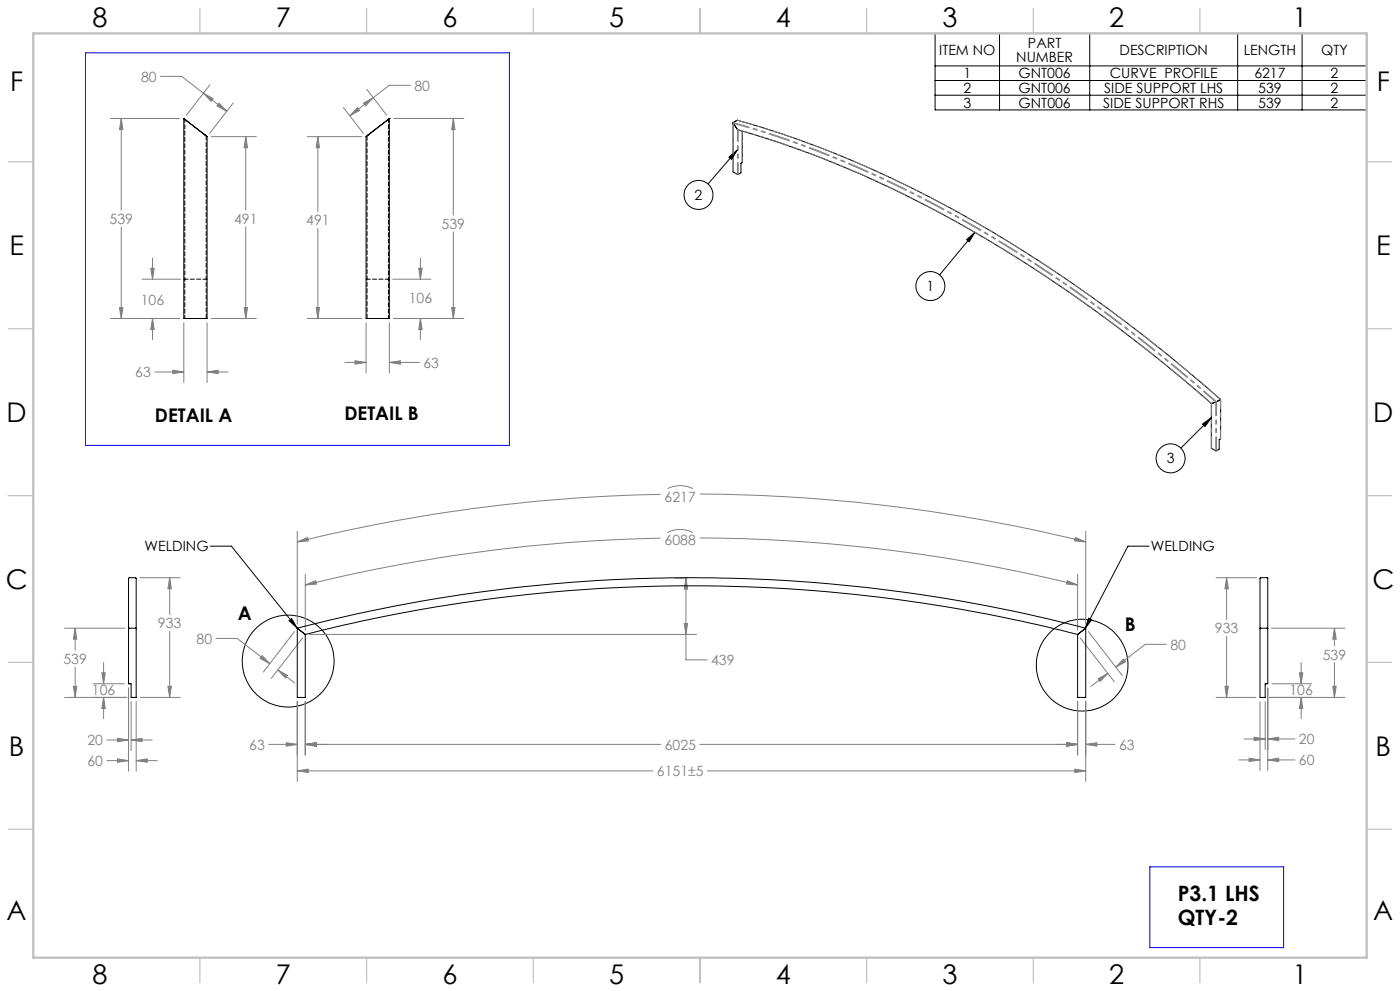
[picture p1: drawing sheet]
<svg xmlns="http://www.w3.org/2000/svg" width="420mm" height="297mm" viewBox="0 0 420 297" stroke-linecap="round" stroke-linejoin="round" font-family="sans-serif">
<g fill="none" stroke="#000" stroke-width=".3">
<path d="M280.5 10h129.5v22.9h-129.5zM280.5 19.8h129.5M299.9 10v22.9M326.9 10v22.9M371.3 10v22.9M390.6 10v22.9M280.5 24.1h129.5M280.5 28.5h129.5M218.7 47.1l2.5-2.2-1.7 2.9zM221.2 44.9l-8.8 10.2M290 71.8l2.5-2.2-1.7 2.9zM292.5 69.6l-10.6 12.8"/>
<path d="M360.8 127.1l2.7-2-2 2.7zM363.5 125.1l-9.2 9.2M63.1 163.7h6.3l19.8 24.6M344.7 163.7h-6.3l-12.9 24.7M86.7 186l.8-.6 1.7 2.9zM326.6 185.3l.9 .4-2 2.7z"/>
<circle cx="209.6" cy="58.4" r="4.3"/>
<circle cx="279.1" cy="85.7" r="4.3"/>
<circle cx="351.2" cy="137.4" r="4.4"/>
<circle cx="86.5" cy="198.1" r="13.8"/>
<circle cx="324.6" cy="199.3" r="13.8"/>
</g>
<g fill="none" stroke="#808080" stroke-width=".3">
<path d="M33.2 35.5h20.7M36.4 35.5l.5 3.3h-1.1zM36.4 35.5v27.5M48.2 22.9h6.3l13.5 10.5M61 27.9l2.9 1.7-.6 .8zM63 25.4l-7.1 9.1M65.7 30.9l2.3 2.5-2.9-1.7zM70 30.9l-7.1 9.1M103 32.2l6 7.8M107.2 32.3l.7 .8-2.9 1.6zM109 30.9l3-1.6-2.3 2.4zM110 26.8l6 7.7"/>
<path d="M112 29.3l-7 5.4M118.1 35.5h21.1M123.1 25.6h-6.3l-4.8 3.7M136 35.5l.5 3.3h-1zM136 35.5v28.9M63.4 41h13.5M73.7 41l.6 3.3h-1.1zM73.7 41v22M92.2 41h16.3M95.4 41l.4 3.3h-.9zM95.4 41v22.4M36.4 68v27.5"/>
<path d="M45.8 77.3v6.4M73.7 68v27.5M95.4 68.5v27M126.1 77.3v6.4M136 69.5v26M33.2 95.5h20.7M35.8 92.2h1.1l-.5 3.3zM42.6 83.7h11.6M45.2 80.4h1l-.4 3.3zM45.8 95.5l.4 3.3h-1zM45.8 95.5v6.3M55.1 96.7v17.9"/>
<path d="M62.1 96.7v17.9M63.4 95.5h13.5M73.2 92.2h1.1l-.6 3.3zM92.2 95.5h16.3M94.9 92.2h.9l-.4 3.3zM109.8 96.7v15.1M116.8 96.7v15.1M117.8 83.7h11.5M118.1 95.5h21.1M125.6 80.4h1l-.5 3.3zM126.1 95.5l.5 3.3h-1zM126.1 95.5v6.3"/>
<path d="M135.5 92.2h1l-.5 3.3zM46.4 111.5h8.7M51.8 110.9l3.3 .6-3.3 .5zM62.1 111.5l3.3-.6v1.1zM62.1 111.5h6.4M103.5 108.6h6.3M106.5 108.1l3.3 .5-3.3 .5zM116.8 108.6l3.3-.5v1zM116.8 108.6h9M89.2 159.2v27.8M198.2 148.2a493.7 493.7 0 0 0-109 14.2M200.3 146.4a8.6 8.6 0 0 1 7.6 0"/>
<path d="M200.3 159.6a8.6 8.6 0 0 1 7.6 0M209.9 148.1a495.2 495.2 0 0 1 115.8 14.3M325.7 159.2v27.8M41.9 173.1h12.2M50.9 173.1l.5 3.4h-1zM50.9 173.1v11.1M89.2 162.4l3.1-1.3 .2 1zM91.6 175.3l3.1-1.2 .2 .9zM91.6 172.2v16.7M198.2 161.3a485.1 485.1 0 0 0-106.6 14M202.6 173.2h3.6M205.8 173.2l.5 3.4h-1z"/>
<path d="M205.8 173.2v24.6h6.3M209.9 161.2a479.8 479.8 0 0 1 113.4 14.1M320.2 174.1l3.1 1.2-3.3-.3zM322.7 161.1l3 1.3-3.3-.3zM323.3 172.2v16.7M364.8 173.1h12.1M368 173.1l.5 3.4h-1zM368 173.1v12.6M19.4 188.3h18.1M22.5 188.3l.5 3.3h-1zM22.5 188.3v6.6M22.5 199.9v9.1"/>
<path d="M31.1 198.6v6.3M50.9 189.3v19.7M64.8 191.3h6.4l9.7 7.6M78.6 196.5l2.3 2.4-2.9-1.6zM88.4 189.3l-9.4 12.1M90.8 191.2l-9.4 12.1M92.9 190.1h116.1M205.3 186.9h1l-.5 3.2zM324.1 191.2l10.2 13.1M326.5 189.3l10.2 13.2M337 197.5l.7 .8-2.9 1.6zM349.9 193.1h-6.3l-8.8 6.8"/>
<path d="M368 190.7v18.3M381.4 188.3h22.1M390.3 198.6v6.3M400.3 188.3v5.3M400.3 198.6v10.4M400.3 188.3l.6 3.3h-1.1zM19.4 209h18.7M22 205.7h1l-.5 3.3zM27.9 204.9h9.4M30.6 201.6h1l-.5 3.3zM31.1 209l.5 3.3h-1zM31.1 209v6.4"/>
<path d="M38.6 206.2v24.9M39.3 210.3v14.7M40.9 210.3v20.8M42.1 209h12M50.4 205.7h1l-.5 3.3zM83.4 200.8l2.9 1.6-.6 .8zM83.4 200.8l5 3.9M89.2 210.3v23.9M91.6 210.3v16M323.3 210.3v16M325.7 210.3v23.9M329.4 203.4l3-1.6-2.4 2.4z"/>
<path d="M332.4 201.8l-5.1 3.9M364.8 209h11.9M367.5 205.7h1l-.5 3.3zM378 210.3v20.6M379.6 210.3v14.3M380.3 206.2v24.7M380.8 209h22.7M381.6 204.9h11.9M389.8 201.6h1l-.5 3.3zM390.3 209l.5 3.3h-1zM390.3 209v6.4M399.8 205.7h1.1l-.6 3.3z"/>
<path d="M32.1 221.8h6.5M32.1 228h6.5M35.2 221.3l3.4 .5-3.4 .5zM35.2 227.4l3.4 .6-3.4 .5zM39.3 221.8l3.3-.5v1zM39.3 221.8h6.4M40.9 228l3.3-.6v1.1zM40.9 228h6.3M80.6 223.1h8.6M85.9 222.6l3.3 .5-3.3 .5zM89.2 231l3.3-.5v1zM89.2 231h106.7"/>
<path d="M91.6 223.1l3.3-.5v1zM91.6 223.1h106.6M209.9 223.1h113.4M212.3 231h113.4M320 222.6l3.3 .5-3.3 .5zM322.4 230.5l3.3 .5-3.3 .5zM325.7 223.1l3.3-.5v1zM325.7 223.1h8.8M371.7 227.7h6.3M373.2 221.5h6.4M374.7 227.2l3.3 .5-3.3 .5zM376.2 220.9l3.4 .6-3.4 .5z"/>
<path d="M380.3 221.5l3.3-.6v1.1zM380.3 227.7l3.3-.5v1zM380.3 221.5h8.2M380.3 227.7h8.2"/>
</g>
<g fill="none" stroke="#c0c0c0" stroke-width=".35">
<path d="M60 2.5v7.5M110 2.5v7.5M160 2.5v7.5M210 2.5v7.5M260 2.5v7.5M310 2.5v7.5M360 2.5v7.5M2.5 48.5h7.5M410 48.5h7.5M2.5 98.5h7.5M410 98.5h7.5M2.5 148.5h7.5"/>
<path d="M410 148.5h7.5M2.5 198.5h7.5M410 198.5h7.5M2.5 248.5h7.5M410 248.5h7.5M60 287v7.5M110 287v7.5M160 287v7.5M210 287v7.5M260 287v7.5M310 287v7.5M360 287v7.5"/>
</g>
<path d="M10 10h400v277h-400z" fill="none" stroke="#c0c0c0" stroke-width=".7"/>
<path d="M25.6 15.8h127.2v117.7h-127.2zM344.9 259.8h40.2v24.2h-40.2z" fill="none" stroke="#00f" stroke-width=".3"/>
<path d="M86.7 186l.8-.6 1.7 2.9zM326.6 185.3l.9 .4-2 2.7zM360.8 127.1l2.7-2-2 2.7zM290 71.8l2.5-2.2-1.7 2.9zM218.7 47.1l2.5-2.2-1.7 2.9z" fill="#000"/>
<path d="M205.3 186.9h1l-.5 3.2zM205.8 173.2l.5 3.4h-1zM78.6 196.5l2.3 2.4-2.9-1.6zM83.4 200.8l2.9 1.6-.6 .8zM329.4 203.4l3-1.6-2.4 2.4zM337 197.5l.7 .8-2.9 1.6zM322.7 161.1l3 1.3-3.3-.3zM89.2 162.4l3.1-1.3 .2 1zM320.2 174.1l3.1 1.2-3.3-.3zM91.6 175.3l3.1-1.2 .2 .9zM91.6 223.1l3.3-.5v1zM320 222.6l3.3 .5-3.3 .5zM89.2 231l3.3-.5v1zM322.4 230.5l3.3 .5-3.3 .5zM325.7 223.1l3.3-.5v1zM320 222.6l3.3 .5-3.3 .5zM85.9 222.6l3.3 .5-3.3 .5zM91.6 223.1l3.3-.5v1zM380.3 221.5l3.3-.6v1.1zM376.2 220.9l3.4 .6-3.4 .5zM389.8 201.6h1l-.5 3.3zM390.3 209l.5 3.3h-1zM374.7 227.2l3.3 .5-3.3 .5zM380.3 227.7l3.3-.5v1zM368 173.1l.5 3.4h-1zM367.5 205.7h1l-.5 3.3zM399.8 205.7h1.1l-.6 3.3zM400.3 188.3l.6 3.3h-1.1zM51.8 110.9l3.3 .6-3.3 .5zM62.1 111.5l3.3-.6v1.1zM45.2 80.4h1l-.4 3.3zM45.8 95.5l.4 3.3h-1zM36.4 35.5l.5 3.3h-1.1zM35.8 92.2h1.1l-.5 3.3zM73.7 41l.6 3.3h-1.1zM73.2 92.2h1.1l-.6 3.3zM61 27.9l2.9 1.7-.6 .8zM65.7 30.9l2.3 2.5-2.9-1.7zM135.5 92.2h1l-.5 3.3zM136 35.5l.5 3.3h-1zM94.9 92.2h.9l-.4 3.3zM95.4 41l.4 3.3h-.9zM125.6 80.4h1l-.5 3.3zM126.1 95.5l.5 3.3h-1zM116.8 108.6l3.3-.5v1zM106.5 108.1l3.3 .5-3.3 .5zM107.2 32.3l.7 .8-2.9 1.6zM109 30.9l3-1.6-2.3 2.4zM22.5 188.3l.5 3.3h-1zM22 205.7h1l-.5 3.3zM50.4 205.7h1l-.5 3.3zM50.9 173.1l.5 3.4h-1zM30.6 201.6h1l-.5 3.3zM31.1 209l.5 3.3h-1zM35.2 221.3l3.4 .5-3.4 .5zM39.3 221.8l3.3-.5v1zM35.2 227.4l3.4 .6-3.4 .5zM40.9 228l3.3-.6v1.1z" fill="#808080"/>
<g fill="none" stroke="#000" stroke-width=".3">
<path d="M55.1 35.5l.6 .5M55.1 35.6v59.9h7v-54.5M55.1 35.5h.1M55.7 36l5.9 4.5M116.2 36l-5.8 4.5M116.8 35.5h.1M116.8 35.6v59.9h-7v-54.5M116.8 35.5l-.6 .5M219.9 36.8v14.7l1.4 .8 1-.5v-2.9l.4-.2v-9.4M220 36.7v.3M220 37l1.2 1.8M221.2 36.1h.1"/>
<path d="M221.2 36.1l-1.2 .6M221.2 38.8l.2 .1M221.3 36.1a331.9 331.9 0 0 1 93.1 43.9l1.4 .9a481.5 481.5 0 0 1 50.4 38.8M221.4 38.9a330.2 330.2 0 0 1 91 43.1 478.8 478.8 0 0 1 51 38.9M61.6 40.5l.5 .5M110.4 40.5l-.6 .5M366.1 119.7l-1.2 .7M366.1 119.7h.1M366.2 119.7v11.8l-.4 .3v2.8l-1 .5-1.4-.8v-13.4M366.2 119.7h-.1M363.4 120.9h.1M364.7 120.5l-1.2 .4"/>
<path d="M364.9 120.4l-.2 .1M38.6 188.4v-15.1l.1-.2 2.2 .2v15.1M38.6 188.4v16.5h.7v4.1h1.6v-20.6M38.8 188.3l-.2 .1M38.8 188.3h1.9M40.7 188.3l.2 .1M89.2 188.3a469.6 469.6 0 0 1 236.5 0M89.2 188.3l.2 .1M89.2 188.3h.1M89.2 188.3v20.7h2.4v-18.9M89.4 188.4l2.2 1.7M91.6 190.1a467.8 467.8 0 0 1 231.7 0"/>
<path d="M323.5 190l-.2 .1M325.7 188.3v20.7h-2.4v-18.9M325.7 188.3l-2.2 1.7M378 188.4v-15.1l.2-.2h2l.1 .2v15.1M378 188.4v20.6h1.6v-4.1h.7v-16.5M378.2 188.3l-.2 .1M378.2 188.3h1.9M380.1 188.3l.2 .1"/>
</g>
<path d="M220 37v14.5M364.7 135.1v-14.6M365 135.1v-14.7" fill="none" stroke="#808080" stroke-width=".3" stroke-dasharray="6.3 1.3 1.3 1.3 1.3 1.3" stroke-dashoffset="2.2"/>
<path d="M365 120.4h.1" fill="none" stroke="#808080" stroke-width=".3" stroke-dasharray="6.3 1.3 1.3 1.3 1.3 1.3"/>
<path d="M366.1 131.5v-11.8" fill="none" stroke="#808080" stroke-width=".3" stroke-dasharray="6.3 1.3 1.3 1.3 1.3 1.3" stroke-dashoffset="3.6"/>
<path d="M221.2 38.8v13.5M363.5 134.4v-13.5" fill="none" stroke="#808080" stroke-width=".3" stroke-dasharray="6.3 1.3 1.3 1.3 1.3 1.3" stroke-dashoffset="2.8"/>
<path d="M366.1 119.7a426.5 426.5 0 0 0-102.5-68 287.4 287.4 0 0 0-42.4-15.7M365 120.4a426.5 426.5 0 0 0-102.5-68.1 287.4 287.4 0 0 0-42.5-15.6" fill="none" stroke="#808080" stroke-width=".3" stroke-dasharray="6.3 1.3 1.3 1.3 1.3 1.3" stroke-dashoffset="1.3"/>
<path d="M364.7 120.5a426.2 426.2 0 0 0-101.9-67.7 287.7 287.7 0 0 0-42.8-15.8" fill="none" stroke="#808080" stroke-width=".3" stroke-dasharray="6.3 1.3 1.3 1.3 1.3 1.3" stroke-dashoffset="1.5"/>
<path d="M221.5 38.9v13.4M363.5 120.9a421.6 421.6 0 0 0-102.8-67.6 285.5 285.5 0 0 0-39.5-14.5" fill="none" stroke="#808080" stroke-width=".3" stroke-dasharray="6.3 1.3 1.3 1.3 1.3 1.3" stroke-dashoffset="2.9"/>
<path d="M222.7 39.3v9.4" fill="none" stroke="#808080" stroke-width=".3" stroke-dasharray="6.3 1.3 1.3 1.3 1.3 1.3" stroke-dashoffset="4.8"/>
<path d="M55.1 35.5h.1M116.8 35.5h.1M55.1 83.7h.3M55.7 83.7h-.3M61.9 83.7h.2M61.9 83.7h-.3M109.8 83.7h.3M110.4 83.7h-.3M116.5 83.7h.3M116.5 83.7h-.3" fill="none" stroke="#000" stroke-width=".3" stroke-dasharray="1.3 .6"/>
<path d="M61.9 40.7v54.7M110.1 95.4v-54.7" fill="none" stroke="#000" stroke-width=".3" stroke-dasharray="1.3 .6" stroke-dashoffset="-.1"/>
<path d="M55.4 35.7v59.7M116.5 95.4v-59.7" fill="none" stroke="#000" stroke-width=".3" stroke-dasharray="1.3 .6" stroke-dashoffset=".3"/>
<path d="M61.6 83.7h-5.9M116.2 83.7h-5.8" fill="none" stroke="#000" stroke-width=".3" stroke-dasharray="1.3 .6" stroke-dashoffset=".6"/>
<g font-size="8.1">
<text x="27.8" y="8">8</text>
<text x="82.8" y="8">7</text>
<text x="132.8" y="8">6</text>
<text x="182.8" y="8">5</text>
<text x="232.8" y="8">4</text>
<text x="282.8" y="8">3</text>
<text x="332.8" y="8">2</text>
<text x="387.8" y="8">1</text>
<text x="3" y="27.2">F</text>
<text x="413" y="27.2">F</text>
<text x="2.8" y="76.5">E</text>
<text x="412.8" y="76.5">E</text>
<text x="2" y="126.5">D</text>
<text x="412" y="126.5">D</text>
<text x="1.7" y="176.5">C</text>
<text x="411.7" y="176.5">C</text>
<text x="2.7" y="226.5">B</text>
<text x="412.7" y="226.5">B</text>
<text x="2" y="275.7">A</text>
<text x="412" y="275.7">A</text>
<text x="27.8" y="295">8</text>
<text x="82.8" y="295">7</text>
<text x="132.8" y="295">6</text>
<text x="182.8" y="295">5</text>
<text x="232.8" y="295">4</text>
<text x="282.8" y="295">3</text>
<text x="332.8" y="295">2</text>
<text x="387.8" y="295">1</text>
</g>
<g font-size="6.3">
<text x="353.3" y="270">P3.1 LHS</text>
<text x="353.3" y="277.3">QTY-2</text>
</g>
<g font-size="5.6">
<text x="103.3" y="125.8">DETAIL B</text>
<text x="46.5" y="126.4">DETAIL A</text>
<text x="71.4" y="185.8">A</text>
<text x="337.4" y="189.1">B</text>
</g>
<g font-size="4.2">
<text x="281.7" y="16.4">ITEM NO</text>
<text x="308.4" y="14.3">PART</text>
<text x="335.9" y="16.4">DESCRIPTION</text>
<text x="373.1" y="16.4">LENGTH</text>
<text x="396.3" y="16.4">QTY</text>
<text x="289" y="23.5">1</text>
<text x="304.9" y="18.5">NUMBER</text>
<text x="305.6" y="23.5">GNT006</text>
<text x="333" y="23.5">CURVE PROFILE</text>
<text x="376.3" y="23.5">6217</text>
<text x="399.2" y="23.5">2</text>
<text x="289" y="27.9">2</text>
<text x="305.6" y="27.9">GNT006</text>
<text x="331.3" y="27.9">SIDE SUPPORT LHS</text>
<text x="377.5" y="27.9">539</text>
<text x="399.2" y="27.9">2</text>
<text x="289" y="32.3">3</text>
<text x="305.6" y="32.3">GNT006</text>
<text x="331" y="32.3">SIDE SUPPORT RHS</text>
<text x="377.5" y="32.3">539</text>
<text x="399.2" y="32.3">2</text>
<text x="208.4" y="59.9">2</text>
<text x="277.9" y="87.3">1</text>
<text x="350" y="138.9">3</text>
<text x="43.4" y="165.3">WELDING</text>
<text x="345.3" y="165.3">WELDING</text>
</g>
<g font-size="4.2" fill="#808080">
<text x="42.3" y="24.5">80</text>
<text x="124.3" y="27.1">80</text>
<text x="32.9" y="67.1">539</text>
<text x="70.2" y="67.1">491</text>
<text x="91.9" y="67.5">491</text>
<text x="132.5" y="68.6">539</text>
<text x="42.2" y="91.5">106</text>
<text x="122.6" y="90.9">106</text>
<text x="40.6" y="113.1">63</text>
<text x="127" y="110.2">63</text>
<text x="199.4" y="150.3">6217</text>
<text x="199.4" y="163.4">6088</text>
<text x="47.4" y="188.3">933</text>
<text x="364.5" y="189.8">933</text>
<text x="59" y="192.9">80</text>
<text x="351.1" y="194.7">80</text>
<text x="396.8" y="197.7">539</text>
<text x="19" y="199">539</text>
<text x="213.3" y="199.4">439</text>
<text x="27.6" y="208.4">106</text>
<text x="386.8" y="208.4">106</text>
<text x="26.2" y="223.4">20</text>
<text x="74.8" y="224.7">63</text>
<text x="199.4" y="224.7">6025</text>
<text x="335.7" y="224.7">63</text>
<text x="389.7" y="223">20</text>
<text x="26.2" y="229.5">60</text>
<text x="197.1" y="232.6">6151±5</text>
<text x="389.7" y="229.3">60</text>
</g>
</svg>
